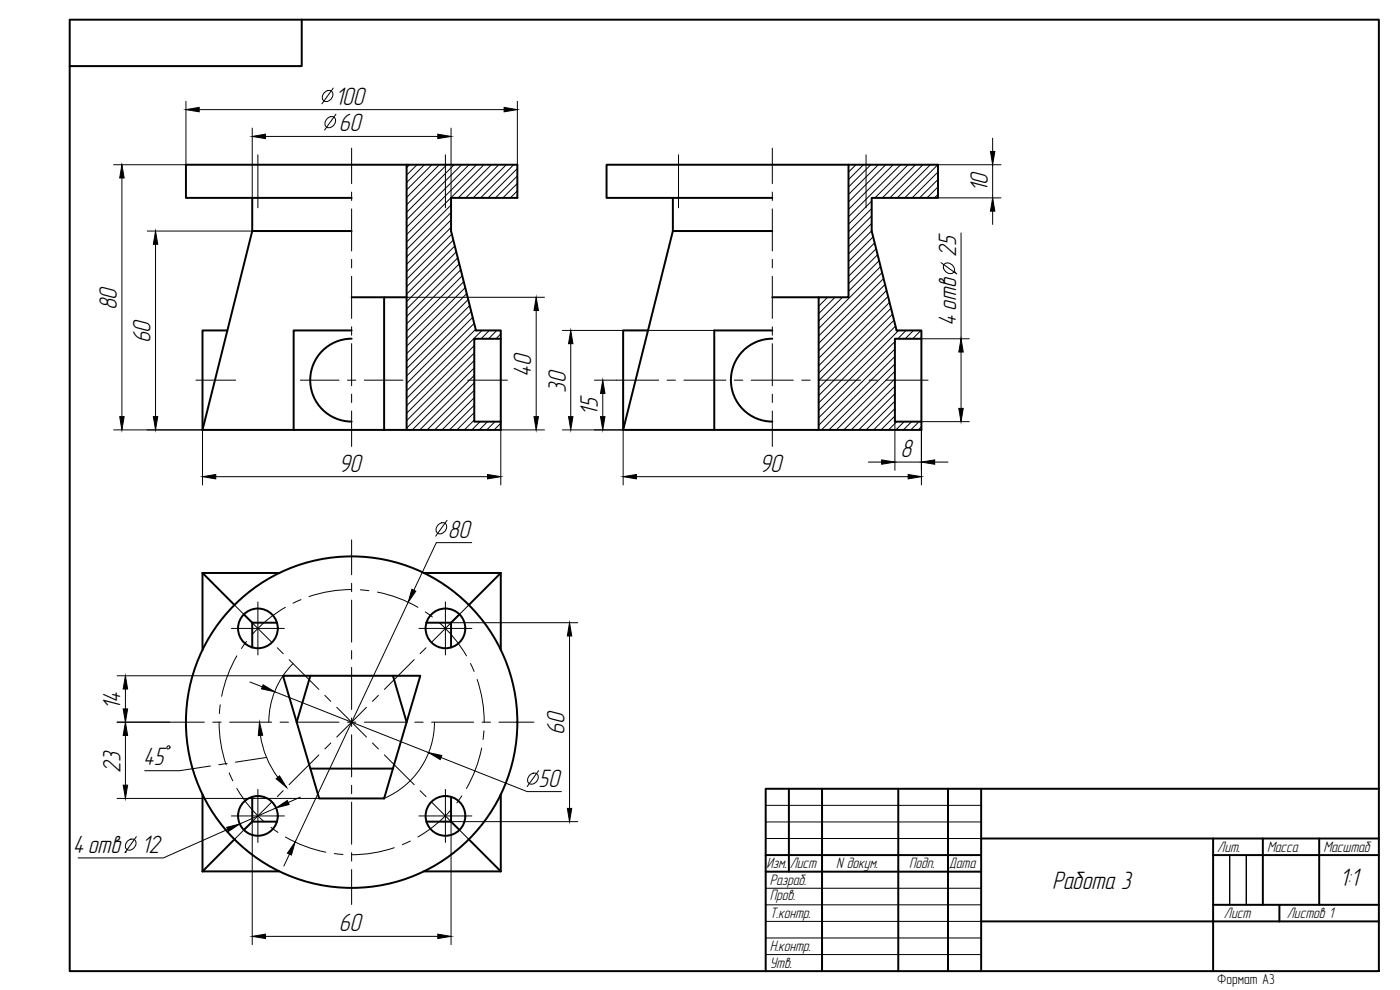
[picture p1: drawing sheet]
<svg xmlns="http://www.w3.org/2000/svg" width="420mm" height="297mm" viewBox="0 0 420 297" stroke-linecap="round" stroke-linejoin="round" font-family="sans-serif">
<g fill="none" stroke="#000" stroke-width=".3">
<path d="M122.9 49.4l-.9 .9M125.1 49.4l-3.1 3.1M127.4 49.4l-5.4 5.4M129.6 49.4l-7.6 7.6M131.8 49.4l-9.8 9.8M134.1 49.4l-12.1 12.1M136.3 49.4l-14.3 14.3M138.5 49.4l-16.5 16.5M140.8 49.4l-18.8 18.8M143 49.4l-21 21M145.2 49.4l-23.2 23.2M147.5 49.4l-10 10"/>
<path d="M149.7 49.4l-9.9 10M151.9 49.4l-9.9 10M154.2 49.4l-10 10M155.3 50.6l-8.8 8.8M155.3 52.8l-6.6 6.6M155.3 55l-4.4 4.4M155.3 57.3l-2.1 2.1M254.6 49.4h.1M256.9 49.4l-2.3 2.3M259.1 49.4l-4.5 4.5M261.4 49.4l-6.8 6.7M263.6 49.4l-9 9"/>
<path d="M265.8 49.4l-11.2 11.2M268.1 49.4l-13.5 13.4M270.3 49.4l-15.7 15.7M272.5 49.4l-9.9 10M274.8 49.4l-10 10M277 49.4l-10 10M279.2 49.4l-9.9 10M281.5 49.4l-10 10M281.5 51.6l-7.8 7.8M281.5 53.8l-5.5 5.6M281.5 56.1l-3.3 3.3M281.5 58.3l-1.1 1.1"/>
<path d="M135.4 61.5l-13.4 13.4M135.4 63.8l-13.4 13.3M135.4 66l-13.4 13.3M135.4 68.2l-13.4 13.4M135.6 70.2l-13.6 13.6M136 72l-14 14M136.5 73.8l-14.5 14.5M136.9 75.6l-14.9 14.9M137.4 77.4l-15.4 15.3M137.8 79.2l-15.8 15.8M261.6 60.3l-7 7M261.6 62.6l-7 6.9"/>
<path d="M261.6 64.8l-7 7M261.6 67l-7 7M261.6 69.3l-7 6.9M262.1 71.1l-7.5 7.4M262.5 72.9l-7.9 7.8M262.9 74.6l-8.3 8.3M263.4 76.4l-8.8 8.8M263.8 78.2l-9.2 9.2M264.3 80l-18.6 18.6M138.3 80.9l-16.3 16.3M138.7 82.7l-16.7 16.7M139.2 84.5l-17.2 17.2"/>
<path d="M139.6 86.3l-17.6 17.6M140.1 88.1l-18.1 18M140.5 89.9l-18.5 18.5M141 91.7l-19 18.9M141.4 93.5l-19.4 19.3M141.8 95.2l-19.8 19.9M142.3 97l-20.3 20.3M142.8 98.8l-20.8 20.7M144.6 99.1l-22.6 22.7M146.9 99.1l-2.5 2.5M149.1 99.1l-2.5 2.5M246.1 89.2l-.4 .4"/>
<path d="M248.4 89.2l-2.7 2.7M250.6 89.2l-4.9 4.9M252.8 89.2l-7.1 7.2M264.7 81.8l-19 19M265.2 83.6l-19.5 19.4M265.6 85.3l-19.9 20M266.1 87.1l-20.4 20.4M266.5 88.9l-20.8 20.8M267 90.7l-21.3 21.3M267.4 92.5l-21.7 21.7M267.9 94.3l-22.2 22.1M268.3 96.1l-22.6 22.6"/>
<path d="M268.7 97.9l-23 23M269.7 99.1l-24 24M271.9 99.1l-2.5 2.5M274.2 99.1l-2.5 2.5M276.4 99.1l-2.5 2.5M142.3 103.7l-20.3 20.3M142.3 105.9l-20.3 20.3M142.3 108.2l-20.3 20.3M142.3 110.4l-18.6 18.6M142.3 112.6l-16.3 16.4M142.3 114.9l-14.1 14.1M142.3 117.1l-11.9 11.9"/>
<path d="M142.3 119.3l-9.6 9.7M150.3 100.2l-1.4 1.4M268.6 102.5l-22.9 22.9M268.6 104.7l-22.9 22.9M268.6 107l-22.1 22M268.6 109.2l-19.8 19.8M268.6 111.4l-17.6 17.6M268.6 113.7l-15.4 15.3M268.6 115.9l-13.1 13.1M268.6 118.1l-10.9 10.9M276.5 101.2l-.4 .4M142.3 121.6l-7.4 7.4"/>
<path d="M142.3 123.8l-5.2 5.2M142.3 126l-2.9 3M144.1 126.5l-2.5 2.5M146.3 126.5l-2.5 2.5M148.6 126.5l-2.5 2.5M150.3 127l-2 2M268.6 120.4l-8.7 8.6M268.6 122.6l-6.4 6.4M268.6 124.8l-4.2 4.2M269.1 126.5l-2.5 2.5M271.4 126.5l-2.5 2.5M273.6 126.5l-2.5 2.5"/>
<path d="M275.8 126.5l-2.5 2.5M276.5 128l-.9 1"/>
</g>
<g fill="none" stroke="#000" stroke-width=".59">
<path d="M20.9 5.9h392.9v285.5h-392.9zM90.6 5.9v13.9h-69.7M75.7 59.4v9.9M105.5 59.4h-49.7v-10h99.5v10h-19.9v9.9l7.4 29.8h7.5v29.9h-89.5M122 49.4v79.6M201.9 59.4v9.9M231.8 59.4h-49.8v-10h99.5v10h-19.9v9.9l7.5 29.8h7.4v29.9h-89.5M254.6 49.4v39.8h-22.8M105.5 69.3h-29.8l-14.9 59.7M231.8 69.3h-29.9l-14.9 59.7M68.2 99.1h-7.4v29.9M105.5 99.1h-17.4v29.9"/>
<path d="M105.5 89.2h16.5M115.3 89.2v39.8M194.5 99.1h-7.5v29.9M231.8 99.1h-17.4v29.9M245.7 89.2v39.8M105.5 101.6a12.4 12.4 0 0 0-12.4 12.5 12.4 12.4 0 0 0 12.4 12.4M150.3 101.6h-8v24.9h8M231.8 101.6a12.4 12.4 0 0 0-12.4 12.5 12.4 12.4 0 0 0 12.4 12.4M276.5 101.6h-7.9v24.9h7.9M60.8 171.9h23M60.8 171.9l9.6 9.6M60.8 171.9v23.1"/>
<path d="M127.2 171.9h23.1M150.3 171.9v23.1M150.3 171.9l-9.6 9.6M73.2 184.3l2.5 2.5M75.7 186.8v7.5M75.7 186.8h7.4M127.9 186.8h7.5M135.4 186.8v7.5M137.9 184.3l-2.5 2.5M84.9 202.8h41.2l-10.8 36.8h-19.5zM93.1 202.8l-4.1 13.9M117.9 202.8l4.1 13.9"/>
<path d="M60.8 238.4v23.1M75.7 239.1v7.4M93.1 230.6h24.8M135.4 239.1v7.4M150.3 238.4v23.1M236.8 236.7v24.8M246.7 236.7v54.7M269.6 236.7v54.7M284.5 236.7v54.7M294.5 236.7v54.7M413.8 236.7h-184v54.7M70.4 251.8l-9.6 9.7"/>
<path d="M75.7 246.5h7.4M75.7 246.5l-2.5 2.5M127.9 246.5h7.5M135.4 246.5l2.5 2.5M140.7 251.8l9.6 9.7M229.8 256.6h64.7M294.5 251.6h119.3M364.1 256.6h49.7M364.1 251.6v39.8M379 251.6v19.9M395.9 251.6v19.9M60.8 261.5h23"/>
<path d="M127.2 261.5h23.1M229.8 261.5h64.7M294.5 276.5h119.3M364.1 271.5h49.7M384 271.5v5"/>
<circle cx="77.4" cy="188.5" r="6"/>
<circle cx="133.7" cy="188.5" r="6"/>
<circle cx="105.5" cy="216.7" r="49.7"/>
<circle cx="77.4" cy="244.8" r="6"/>
<circle cx="133.7" cy="244.8" r="6"/>
</g>
<!-- layer: 0 -->
<path d="M229.8 241.6h64.7M229.8 246.6h64.7M229.8 251.6h64.7M229.8 266.5h64.7M229.8 271.5h64.7M229.8 276.5h64.7M369 271.5v-14.9v14.9M374 271.5v-14.9v14.9M229.8 281.4h64.7M229.8 286.4h64.7" fill="none" stroke="#000" stroke-width=".3"/>
<g fill="none" stroke="#000" stroke-width=".3">
<path d="M77.4 46.4v16M105.5 44.5v10.6M105.5 57.6v2.6M133.7 46.4v16M203.6 46.4v16M231.8 44.5v10.6M231.8 57.6v2.6M259.9 46.4v16M105.5 62.7v12.6M105.5 77.8v2.6M231.8 62.7v12.6M231.8 77.8v2.6"/>
<path d="M105.5 82.9v12.6M105.5 98v2.6M231.8 82.9v12.6M231.8 98v2.6M58.8 114.1h11.9M90.1 114.1h11.6M104.3 114.1h2.5M105.5 103.1v12.6M105.5 118.3v2.5M109.3 114.1h11.7M140.3 114.1h12M185 114.1h12.7"/>
<path d="M200.2 114.1h2.5M205.2 114.1h12.7M220.4 114.1h2.5M225.5 114.1h12.6M231.8 103.1v12.6M231.8 118.3v2.5M240.6 114.1h2.5M245.7 114.1h12.6M260.8 114.1h2.5M265.9 114.1h12.6M105.5 123.3v10.7M231.8 123.3v10.7"/>
<path d="M90.3 179.9l-2.4 1.1M105.5 162v10.5M105.5 175v2.5M105.5 176.9a39.8 39.8 0 0 0-12.8 2.1M108.1 177l2.6 .2M113.3 177.7a39.8 39.8 0 0 1 12.1 4.5M69.4 188.6h16M70.4 181.5l11 11.1M71.1 196.8a39.8 39.8 0 0 0-4.6 12.1M74 192.5l-1.5 2.1M77.4 180.6v15.9M83.2 194.4l1.8 1.7"/>
<path d="M85.6 182.2a39.8 39.8 0 0 0-10 8.2M86.8 197.9l8.9 9M105.5 180v12.7M105.5 195.2v2.5M124.3 197.9l-8.9 9M125.7 188.6h15.9M127.6 183.6l2.2 1.5M127.9 194.4l-1.8 1.7M131.8 186.8a39.8 39.8 0 0 1 8.2 10M133.7 180.6v15.9M140.7 181.5l-11 11.1M141.2 199.1l1.1 2.3"/>
<path d="M50.8 216.7h10.5M63.8 216.7h2.6M65.8 216.7a39.8 39.8 0 0 0 2.1 12.8M66.1 211.5l-.3 2.6M68.9 216.7h12.6M84.1 216.7h2.5M89.1 216.7h12.6M97.5 208.6l1.8 1.8M101.1 212.2l8.9 8.9M104.3 216.7h2.5M105.5 200.3v12.6M105.5 215.4v2.6"/>
<path d="M109.3 216.7h12.6M110 212.2l-8.9 8.9M113.6 208.6l-1.8 1.8M124.5 216.7h2.5M129.5 216.7h12.7M143.2 203.9a39.8 39.8 0 0 1 2.1 12.8M144.7 216.7h2.5M145.2 219.3l-.2 2.6M149.7 216.7h10.5M63.2 229.8l-9.3 1.4h-10.5M68.2 229.1l-2.5 .3M68.8 231.9l1.1 2.4"/>
<path d="M71.1 236.6a39.8 39.8 0 0 0 8.2 10M77.4 236.9v15.9M80 227.3l-9.3 1.4M85 237.2l-1.8 1.8M95.7 226.5l-8.9 8.9M99.3 222.9l-1.8 1.8M105.5 220.5v12.6M105.5 235.6v2.5M111.8 222.9l1.8 1.8M115.4 226.5l8.9 8.9M126.1 237.2l1.8 1.8M133.7 236.9v15.9"/>
<path d="M138.6 238.8l-1.5 2.1M144.6 224.4a39.8 39.8 0 0 1-4.6 12.2M69.4 244.8h16M81.3 248.2l2.1 1.6M81.4 240.8l-11 11M85.6 251.1a39.8 39.8 0 0 0 12.2 4.6M100.3 256.1l2.6 .3M105.5 240.7v12.6M105.5 255.8v2.6M118.3 254.3a39.8 39.8 0 0 1-12.8 2.2M123.1 252.4l-2.3 1M125.7 244.8h15.9"/>
<path d="M129.7 240.8l11 11M135.4 242.9a39.8 39.8 0 0 1-10 8.2M105.5 260.9v10.5"/>
</g>
<g fill="none" stroke="#000" stroke-width=".3">
<path d="M55.8 30.4v19h-21.7M59.8 32.9h91.5M75.7 38.4v21M97.3 27.9a1.53 1.53 0 0 1 2.6 0 2.03 2.03 0 0 1-.7 2 2.03 2.03 0 0 1-2.1 .3 1.7 1.7 0 0 1 .2-2.3zM98.1 35.7a1.53 1.53 0 0 1 2.6 0 2.03 2.03 0 0 1-.7 2 2.03 2.03 0 0 1-2.1 .4 1.72 1.72 0 0 1 .2-2.4zM100 26.4l-3.4 4.8M100.8 34.3l-3.4 4.7M135.4 38.4v21M155.3 30.4v19M36.6 53.4v71.6M79.7 40.9h51.7M281.5 49.4h18.9"/>
<path d="M281.5 59.4h18.9M297.9 41.5v3.9M297.9 49.4v10M44.2 69.3h31.5M46.7 73.3v51.7M282.4 78.8l4.8 3.4M283.4 79.3a1.94 1.94 0 0 1 2.3 .1 1.94 1.94 0 0 1 .5 2.3 1.93 1.93 0 0 1-2.3-.1 1.93 1.93 0 0 1-.5-2.3zM288.4 69.9v31.7M297.9 63.4v3.9M122 89.2h41.4M160.9 93.2v31.8M168.8 99.1h45.6"/>
<path d="M171.3 103.1v21.9M178.4 114.1h6.6M180.9 118v7M276.5 101.6h14.4M288.4 105.6v16.9M34.1 129h26.7v16.5M163.4 129h-13.1v16.5M168.8 129h18.2v16.5M260.6 138.6h4M268.6 126.5v14.6M268.6 138.6h7.9M276.5 126.5h14.4"/>
<path d="M276.5 129v16.5M280.5 138.6h4M64.8 143h81.5M131.4 157.5a1.55 1.55 0 0 1 2.6 0 2.03 2.03 0 0 1-.6 2.1 2.03 2.03 0 0 1-2.1 .3 1.72 1.72 0 0 1 .1-2.4zM134.2 156.1l-3.4 4.8M191 143h81.5M141.6 162.8h-10.7l-6.7 14.3M88 199.1a24.9 24.9 0 0 0-7.3 17.6M122.5 180.7l-33.9 72M135.4 186.8h38M170.9 190.8v51.7M35.1 202.8h49.8"/>
<path d="M35.1 216.7h15.7M37.6 206.7v6M75 204.6l3.7 1.5M82.4 207.5l46.3 18.3M130.4 216.7a24.9 24.9 0 0 1-15.1 22.8M35.1 239.6h60.7M37.6 220.7v14.9M78.2 220.6a27.7 27.7 0 0 0 5.2 12.6M90.1 239.2l-3.6 1.6M132.4 227.3l25.8 10.2h10.3M158.9 232.7a1.55 1.55 0 0 1 2.6 0 2.03 2.03 0 0 1-.7 2 2.03 2.03 0 0 1-2.1 .3 1.72 1.72 0 0 1 .2-2.3zM161.6 231.2l-3.4 4.8"/>
<path d="M38.2 252.5a1.55 1.55 0 0 1 2.6 0 2.03 2.03 0 0 1-.7 2 2.03 2.03 0 0 1-2.1 .3 1.72 1.72 0 0 1 .2-2.3zM40.9 251l-3.4 4.8M68.3 248.9l-19.3 8.5h-25.6M75.7 246.5v36.9M82.9 242.4l-10.9 4.8M86.9 256.3l-1.7 3.6M173.4 246.5h-38v36.9M79.7 280.9h51.7"/>
</g>
<g fill="#000" stroke="#000" stroke-width=".3">
<path d="M55.8 32.9l4-.7v1.3zM151.3 32.2l4 .7-4 .6zM36.6 49.4l.7 4h-1.4zM75.7 40.9l4-.6v1.3zM131.4 40.3l4 .6-4 .7zM297.3 45.4h1.3l-.7 4zM46.7 69.3l.6 4h-1.3zM297.9 59.4l.7 4h-1.3zM160.9 89.2l.7 4h-1.3zM171.3 99.1l.6 4h-1.3zM180.9 114.1l.7 3.9h-1.4zM288.4 101.6l.7 4h-1.4z"/>
<path d="M35.9 125h1.4l-.7 4zM46 125h1.3l-.6 4zM160.3 125h1.3l-.7 4zM170.6 125h1.3l-.6 4zM180.2 125h1.4l-.7 4zM264.6 138l4 .6-4 .7zM276.5 138.6l4-.6v1.3zM287.7 122.5h1.4l-.7 4zM60.8 143l4-.6v1.3zM146.3 142.4l4 .6-4 .7zM187 143l4-.6v1.3zM272.5 142.4l4 .6-4 .7z"/>
<path d="M123.6 176.8l1.2 .6-2.3 3.3zM170.9 186.8l.7 4h-1.3zM37.6 202.8l.7 3.9h-1.3zM37 212.7h1.3l-.7 4zM79 205.5l3.4 2-3.9-.8zM37.6 216.7l.7 4h-1.3zM37 235.6h1.3l-.7 4zM77.9 216.7l.9 3.9-1.3 .1zM82.9 233.7l1-.9 2.1 3.4zM128.7 225.8l3.9 .9-.5 1.2zM68 248.2l4-1-3.4 2.2zM82.9 242.4l3.3-2.2 .6 1.2z"/>
<path d="M88.6 252.7l-1.1 3.8-1.2-.5zM170.3 242.5h1.3l-.7 4zM75.7 280.9l4-.6v1.3zM131.4 280.3l4 .6-4 .7z"/>
</g>
<circle cx="50.5" cy="224.3" r=".48" fill="none" stroke="#000" stroke-width=".3"/>
<g font-size="7.8">
<text x="100.6" y="31.4">100</text>
<text x="101.7" y="39.4">60</text>
<text x="296.4" y="57.7" transform="rotate(-90 296.4 57.7)">10</text>
<text x="35.1" y="93.1" transform="rotate(-90 35.1 93.1)">80</text>
<text x="286.9" y="97.8" transform="rotate(-90 286.9 97.8)">4 отв . 25</text>
<text x="45.2" y="103" transform="rotate(-90 45.2 103)">60</text>
<text x="159.4" y="113" transform="rotate(-90 159.4 113)">40</text>
<text x="169.8" y="117.8" transform="rotate(-90 169.8 117.8)">30</text>
<text x="179.4" y="124.7" transform="rotate(-90 179.4 124.7)">15</text>
<text x="270.3" y="137.1">8</text>
<text x="101.7" y="141.5">90</text>
<text x="227.9" y="141.5">90</text>
<text x="134.4" y="161.3">80</text>
<text x="36.1" y="213.1" transform="rotate(-90 36.1 213.1)">14</text>
<text x="169.4" y="220.6" transform="rotate(-90 169.4 220.6)">60</text>
<text x="36.1" y="231.8" transform="rotate(-90 36.1 231.8)">23</text>
<text x="43" y="229.5">45</text>
<text x="161.7" y="236">50</text>
<text x="21.8" y="255.9">4 отв . 12</text>
<text x="315.8" y="266.7">Работа 3</text>
<text x="402.1" y="265.8">1:1</text>
<text x="101.7" y="279.4">60</text>
</g>
<g font-size="4.7">
<text x="365.3" y="255.6">Лит.</text>
<text x="380.2" y="255.6">Масса</text>
<text x="397.2" y="255.6">Масштаб</text>
<text x="230" y="260.5">Изм.</text>
<text x="237" y="260.5">Лист</text>
<text x="250.9" y="260.5">N докум.</text>
<text x="272.8" y="260.5">Подп.</text>
<text x="284.8" y="260.5">Дата</text>
<text x="231" y="265.5">Разраб.</text>
<text x="231" y="270.1">Пров.</text>
<text x="231" y="275.5">Т.контр.</text>
<text x="367.3" y="275.5">Лист</text>
<text x="386.2" y="275.5">Листов 1</text>
<text x="231" y="285.4">Н.контр.</text>
<text x="231" y="290.4">Утв.</text>
</g>
<text font-size="4.4" x="365.3" y="295.4">Формат А3</text>
</svg>
